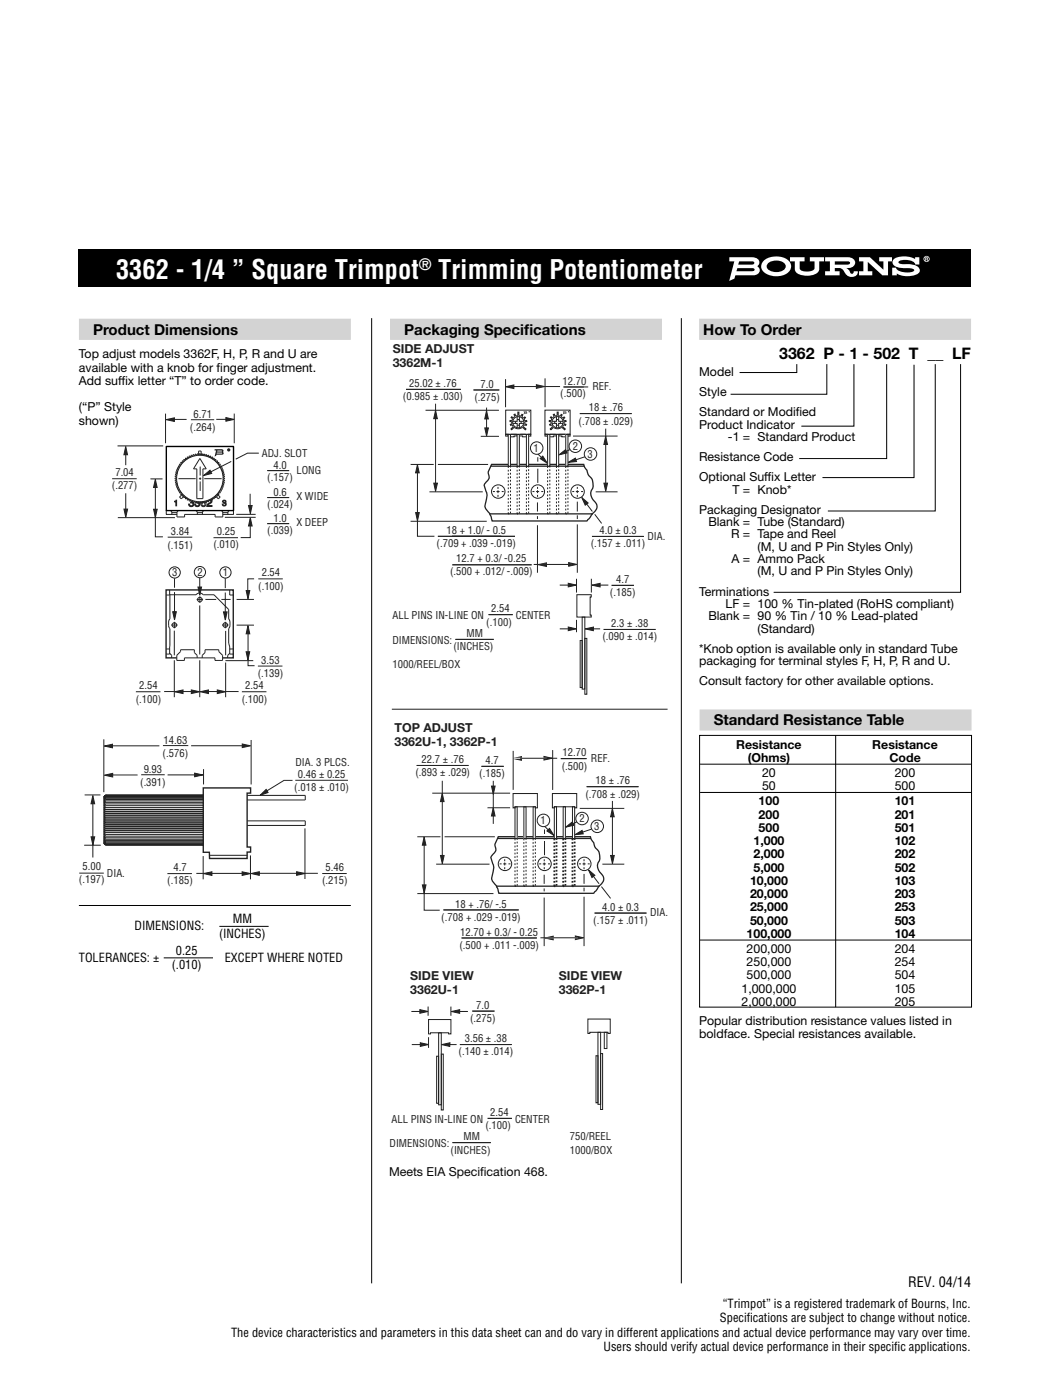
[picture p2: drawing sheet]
<svg xmlns="http://www.w3.org/2000/svg" width="210mm" height="279mm" viewBox="0 0 210 279" stroke-linecap="round" stroke-linejoin="round" font-family="sans-serif">
<g fill="none" stroke="#231f20" stroke-width=".2">
<path d="M35.3 96.5l-.2 .3 .4 .1-.3 .3 .4 .1-.3 .3h.5l-.2 .4h.4l-.2 .4 .4-.1-.2 .4 .5-.1-.2 .4 .4-.1M36.4 98.7l-.6 .5 .1 .1 .3 .3 .5-.6M37 99.4h.1M37.4 99.6h.1M37.7 99.7h.1M37.7 99.7v.1M38.4 100l-.1 .2h-.2v.2a.32 .32 0 0 1 .4 .2 .32 .32 0 0 1-.3 .4 .32 .32 0 0 1-.3-.3l-.1-.1h-.2a.5 .5 0 0 0 .7 .5 .5 .5 0 0 0 .1-.8l.2-.1M39.6 90.8v-.8h.4l.1 .8M39.9 91.5l1.3 2.1h-.7v5.9h-1.2v-5.9h-.7zM40.5 90.9l.3-.3 .1 .4 .3-.3 .1 .4 .3-.3 .1 .4 .3-.2v.4l.4-.2v.4l.3-.2v.4l.4-.1-.1 .4 .4-.1-.1 .4 .4-.1-.1 .4 .4-.1-.2 .4h.4l-.2 .4h.4l-.2 .3 .4 .1-.3 .3 .4 .1-.3 .3 .4 .1-.3 .3 .4 .2-.4 .2 .4 .2-.4 .2 .4 .2-.4 .2 .3 .3-.4 .1 .3 .3-.4 .1 .3 .3-.4 .1 .2 .3h-.4l.2 .4h-.4l.2 .4-.4-.1 .1 .4-.4-.1 .1 .4-.4-.1 .1 .4-.4-.1v.4l-.3-.2v.4l-.4-.2v.4l-.3-.2-.1 .4-.3-.3-.1 .4-.3-.3-.1 .4-.3-.3-.2 .4-.2-.4-.2 .4-.2-.4-.3 .4-.1-.4-.3 .3-.1-.4-.3 .3-.1-.4-.3 .3-.1-.4-.3 .2-.1-.4-.3 .2v-.4l-.4 .2 .1-.4-.4 .1v-.4M40.5 90.9l-.2-.4-.2 .4-.2-.4-.2 .4-.3-.4-.1 .4-.3-.3-.1 .4-.3-.3-.1 .4-.3-.3-.1 .4-.3-.2-.1 .4-.3-.2v.4l-.4-.2 .1 .4-.4-.1v.4l-.4-.1 .2 .4-.5-.1 .2 .4-.4-.1 .2 .4h-.4l.2 .4h-.5l.3 .3-.4 .1 .3 .3-.4 .1 .2 .3-.3 .1 .3 .3-.4 .2 .3 .2-.3 .2 .3 .2-.3 .2 .4 .2-.3 .3 .3 .1M42.1 99.7h.1"/>
<path d="M42.2 99.7a.66 .66 0 0 1-.6 1l-.1 .2h.8v.2h-1l.2-.5a.59 .59 0 0 0 .5-.8M42.4 99.6h.1M43.4 98.7l.5 .5-.2 .2-.1 .2-.6-.6M33.2 101.8v.9h2.1M33.9 117.7v1h-.8M34 101.9l.3 .3v.5M34.3 102.3h1M35.3 102.2v1h1.5v-.5h6.1v.5h1.6v-1M35.6 101.9l-.3 .3M38.9 100.2h.1M39.1 101.9l.3 .3M39.2 119.7h1.3"/>
<path d="M39.3 100.3h.1M39.4 100.2l-.1 .2h.1M39.4 102.3h1M39.4 102.2v.5M39.7 100.3a.51 .51 0 0 1-.2 .8 .51 .51 0 0 1-.7-.5h.2a.31 .31 0 0 0 .5 .3 .31 .31 0 0 0 0-.5M39.9 119v1.3M40.4 102.2v.5M40.5 118.7a.87 .87 0 0 0-1.4 0h-5.2v4.8M40.5 100.2h-.1M40.6 118.7h2.1l2.9 2.9v1.9a1.71 1.71 0 0 1 0 1.9v2.9l.2 .8v1.4h.8M40.6 100.3a.33 .33 0 0 0-.3 .4 .33 .33 0 0 0 .5 .2 .33 .33 0 0 0 0-.5M40.6 101.9l-.2 .3"/>
<path d="M40.8 100.1a.53 .53 0 0 1 .3 .7 .53 .53 0 0 1-.7 .3 .53 .53 0 0 1-.3-.7v-.2M41.2 100.1h.1M44.2 101.9l.3 .3M44.5 102.3h1M45.5 102.2v.5M45.7 101.9l-.2 .3M45.8 117.7v1h.8M46.6 101.8v.9h-2.1M33.1 129.5h.8M33.9 130.4l.4 .4v.5M33.9 123.5a1.8 1.8 0 0 0 0 1.9M33.9 125.5v5h-.8"/>
<path d="M34.2 124.7h1.2M34.8 124.1v1.3M39.3 131.3v-.5l-.5-.6v-.5h-2.8v.3l-.7 .8v1h1.5v-.5h6.1v.5h1.5v-1l-.7-.8v-.3h-2.8v.5l-.5 .6v.5M44.3 124.7h1.3M45 124.1v1.3M45.8 129.5h.8M45.8 130.4l-.4 .4v.5M20.7 159v9.3M20.7 159v.1M20.8 159.1h-.1M21.1 158.7l-.4 .3 .4-.3M21.1 158.7l-.4 .4"/>
<path d="M21.1 159.8l-.4 .4 .4-.1M21.1 159.6l-.4 .4 .4-.2M21.1 159.3l-.4 .4 .4-.1M21.1 158.8l-.4 .4 .4-.2M21.1 159l-.4 .4 .4-.3M21.1 159.1l-.4 .4 .4-.2M21.1 158.8l-.3 .3M21.1 158.7l-.4 .3M21.1 158.7h19.5M21.1 158.8h19.5M21.1 159h19.5M21.1 159.1h19.5"/>
<path d="M21.1 159.3h19.5M21.1 159.6h19.5M21.1 159.8h19.5M49.3 158.7h11.6v1h-11.6M20.7 162.7l.4 .1M20.7 163.1l.4 .1M20.7 163.5l.4 .2M20.7 163.9l.4 .2-.4 .2M20.7 164.3l.4 .2M20.7 165.1l.4 .3M20.7 164.7l.4 .3M20.7 165.8l.4 .4"/>
<path d="M20.7 165.4l.4 .4h-.4M20.7 168.3l.4 .4M20.7 168.3l.4 .3M20.7 161.5l.4 .1M20.7 161.9h.4M20.7 162.3l.4 .1M20.7 161.5h19.9M20.7 161.9h19.9M20.7 162.3h19.9M20.7 162.7h19.9M20.7 163.1h19.9M20.7 163.5h19.9"/>
<path d="M20.7 163.9h19.9M20.7 164.3h19.9M20.7 164.7h19.9M20.7 165.1h19.9M20.7 165.4h19.9M20.7 165.8h19.9M21.1 168.7h.1M21.1 163.7l-.4 .2M21.1 168.5h19.5M21.1 168.6h19.5M21.1 168.7h19.5M21.1 160.4l-.4 .4h.4"/>
<path d="M21.1 160.1l-.4 .4 .4-.1M21.1 165l-.4 .1M21.1 166.9l-.4-.1 .4 .4M21.1 164.5l-.4 .2M21.1 167.2l-.4-.1 .4 .4M21.1 167.5l-.4-.1 .4 .4M21.1 167.8l-.4-.2 .4 .4M21.1 163.2l-.4 .3M21.1 168l-.4-.2 .4 .4M21.1 162.8l-.4 .3M21.1 162.4l-.4 .3M21.1 168.4l-.4-.3 .4 .4"/>
<path d="M21.1 168.2l-.4-.2 .4 .4M21.1 161.9l-.4 .4M21.1 168.5l-.4-.3 .4 .4M21.1 161.6l-.4 .3M21.1 161.2l-.4 .3M21.1 160.8l-.4 .4h19.9M21.1 160.1h19.5M21.1 160.4h19.5M21.1 160.8h19.5M21.1 161.6h19.5M21.1 161.9h19.5M21.1 162.4h19.5"/>
<path d="M21.1 162.8h19.5M21.1 163.2h19.5M21.1 163.7h19.5M21.1 164.1h19.5M21.1 164.5h19.5M21.1 165h19.5M21.1 166.5h19.5M21.1 166.9h19.5M21.1 167.2h19.5M21.1 167.5h19.5M21.1 167.8h19.5M21.1 168h19.5"/>
<path d="M21.1 168.2h19.5M21.1 168.4h19.5M21.1 166.5h-.4l.4 .4M40.6 166.2h-19.9l.4 .3M40.6 165.4h-19.9M49.3 163.8h11.6v.9h-11.6"/>
<circle cx="39.9" cy="95.5" r="4.6"/>
<circle cx="39.9" cy="119.7" r=".46"/>
<circle cx="34.8" cy="124.7" r=".46"/>
<circle cx="45" cy="124.7" r=".46"/>
</g>
<path d="M33.2 89.1h13.4v12.8h-13.4z" fill="none" stroke="#010202" stroke-width=".28"/>
<path d="M42.8 89.6l1.6 .1 .2 .2-.1 .3 .1 .4-1.4 .2-.1 .2-.3 .1 .3-1.2h-.3z" fill="#231f20"/>
<g fill="#fff">
<path d="M43.4 89.9l.9 .1-1 .1z"/>
<path d="M43.3 90.3h.9l.1 .2h-1.1z"/>
</g>
<circle cx="45.6" cy="89.8" r=".33" fill="#231f20"/>
<path d="M35.6 95.5h3.5M39.7 95.5h.5M40 93.1v1.8M40 95.3v.5M40 96.1v1.9M40.8 95.5h3.4M40.6 153.5v3.1M41.9 170.7h7.4" fill="none" stroke="#231f20" stroke-width=".2"/>
<path d="M35.3 131.3h-2.2v-13.6h13.5v13.6h-2.2M40.6 157.2h9.4v1.1h-.7v10.7h.7v1h-.7v1.3h-7.5v-1.2h-1.2z" fill="none" stroke="#231f20" stroke-width=".28"/>
<path d="M20.8 154.7l1.7-.4v.8z" fill="#231f20"/>
<path d="M20.8 154.7l1.7-.4v.8z" fill="none" stroke="#231f20" stroke-width=".2"/>
<path d="M38.8 154.3l1.7 .4-1.7 .3z" fill="#231f20"/>
<path d="M20.7 147.5v10.6M22.2 154.7h5.3M28.2 154.6h4.7M33.4 154.6h6.2M38.8 154.3l1.7 .4-1.7 .3zM50.1 147.7v8.9" fill="none" stroke="#231f20" stroke-width=".2"/>
<path d="M20.8 148.9l1.7-.4v.7z" fill="#231f20"/>
<path d="M20.8 148.9l1.7-.4v.7z" fill="none" stroke="#231f20" stroke-width=".2"/>
<path d="M48.3 148.5l1.7 .3-1.7 .4z" fill="#231f20"/>
<path d="M46.7 82.5v6M22.2 148.8h9.6M32.5 148.8h5.1M38.1 148.8h10.9M48.3 148.5l1.7 .3-1.7 .4z" fill="none" stroke="#231f20" stroke-width=".2"/>
<path d="M33.2 83.7l1.6-.3v.7z" fill="#231f20"/>
<path d="M33.2 83.7l1.6-.3v.7z" fill="none" stroke="#231f20" stroke-width=".2"/>
<path d="M45.1 83.3l1.6 .4-1.6 .4z" fill="#231f20"/>
<path d="M33 82.5v6M34.5 83.7h2.7M38.1 83.8h4.6M43.2 83.7h2.6M45.1 83.3l1.6 .4-1.6 .4zM58.9 155.7h10.5" fill="none" stroke="#231f20" stroke-width=".2"/>
<path d="M51.9 158.7l1.2-1.2 .4 .7z" fill="#231f20"/>
<path d="M45 131.8h5.5M51.5 132.9h4.9M51.9 158.7l1.2-1.2 .4 .7zM58.4 155.7h-1.7l-3.6 2.3" fill="none" stroke="#231f20" stroke-width=".2"/>
<path d="M49.1 130.1h.7l-.3 1.6z" fill="#231f20"/>
<path d="M42.6 107.3h4.9M44.9 103.2h6.1M47.1 102.7h3.9M49.1 130.1h.7l-.3 1.6zM49.5 126.1v6.8h1.3" fill="none" stroke="#231f20" stroke-width=".2"/>
<path d="M49.6 100.9h.7l-.3 1.6z" fill="#231f20"/>
<path d="M49.6 100.9h.7l-.3 1.6z" fill="none" stroke="#231f20" stroke-width=".2"/>
<path d="M50 103.3l.3 1.7h-.7z" fill="#231f20"/>
<path d="M49.9 98.5v2.6M47.2 119.6h3.5M49.9 103.6v3.7h-1.9M50 103.3l.3 1.7h-.7zM51.5 115.5h4.9M47.2 124.8h3.5" fill="none" stroke="#231f20" stroke-width=".2"/>
<path d="M49.1 117.9h.8l-.4 1.6z" fill="#231f20"/>
<path d="M49.1 117.9h.8l-.4 1.6z" fill="none" stroke="#231f20" stroke-width=".2"/>
<path d="M49.5 124.9l.3 1.6h-.7z" fill="#231f20"/>
<path d="M50.7 115.5h-1.3v2.6M49.5 124.9l.3 1.6h-.7zM16.9 158.6h3.1M16.8 168.7h3.3" fill="none" stroke="#231f20" stroke-width=".2"/>
<path d="M18.5 158.8l.4 1.6h-.7z" fill="#231f20"/>
<path d="M18.5 158.8l.4 1.6h-.7z" fill="none" stroke="#231f20" stroke-width=".2"/>
<path d="M18.2 167h.7l-.4 1.7z" fill="#231f20"/>
<path d="M23.5 89h9.1M18.5 159.9v11.2M15.8 174.3h4.9M18.2 167h.7l-.4 1.7z" fill="none" stroke="#231f20" stroke-width=".2"/>
<path d="M25.1 89.1l.4 1.7h-.8z" fill="#231f20"/>
<path d="M25.1 89.1l.4 1.7h-.8zM25.1 98.4v3.6" fill="none" stroke="#231f20" stroke-width=".2"/>
<path d="M24.7 101.6h.8l-.4 1.6z" fill="#231f20"/>
<path d="M22.4 95.5h4.9M25.1 90.3v2.5M30 95.6h2.4M23.5 103.3h11.4M24.7 101.6h.8l-.4 1.6z" fill="none" stroke="#231f20" stroke-width=".2"/>
<path d="M31 95.6l.4 1.7h-.8z" fill="#231f20"/>
<path d="M31 95.6l.4 1.7h-.8zM31 96.4v10.7h1.5" fill="none" stroke="#231f20" stroke-width=".2"/>
<path d="M30.6 101.6h.8l-.4 1.7z" fill="#231f20"/>
<path d="M30.6 101.6h.8l-.4 1.7zM33.5 107.2h4.9M60.9 165.3v10.1M64.3 174.3h4.9" fill="none" stroke="#231f20" stroke-width=".2"/>
<path d="M50.1 174.3l1.7-.3v.7z" fill="#231f20"/>
<path d="M50.1 174.3l1.7-.3v.7z" fill="none" stroke="#231f20" stroke-width=".2"/>
<path d="M59.2 174l1.6 .3-1.6 .4z" fill="#231f20"/>
<path d="M27.1 138.1h4.9M39.9 131.8v7.3M45 132.2v6.9M48.3 138.1h4.9M51.5 174.3h11.9M59.2 174l1.6 .3-1.6 .4z" fill="none" stroke="#231f20" stroke-width=".2"/>
<path d="M40 138.1l1.6-.4v.7z" fill="#231f20"/>
<path d="M40 138.1l1.6-.4v.7z" fill="none" stroke="#231f20" stroke-width=".2"/>
<path d="M43.4 137.7l1.6 .4-1.6 .3z" fill="#231f20"/>
<path d="M34.8 131.8v7.3M41.3 138h6.3M43.4 137.7l1.6 .4-1.6 .3z" fill="none" stroke="#231f20" stroke-width=".2"/>
<path d="M34.9 138.1l1.6-.4v.7z" fill="#231f20"/>
<path d="M34.9 138.1l1.6-.4v.7z" fill="none" stroke="#231f20" stroke-width=".2"/>
<path d="M38.2 137.7l1.6 .4-1.6 .3z" fill="#231f20"/>
<path d="M32.8 138h6.1M38.2 137.7l1.6 .4-1.6 .3zM33.4 174.3h4.9M40.5 170.9v4.6M50 170.7v4.8" fill="none" stroke="#231f20" stroke-width=".2"/>
<path d="M40.6 174.3l1.7-.3v.7z" fill="#231f20"/>
<path d="M40.6 174.3l1.7-.3v.7z" fill="none" stroke="#231f20" stroke-width=".2"/>
<path d="M48.3 174l1.7 .3-1.7 .4z" fill="#231f20"/>
<path d="M39.2 174.3h10.5M48.3 174l1.7 .3-1.7 .4z" fill="none" stroke="#231f20" stroke-width=".2"/>
<path d="M40.6 94.9l1.3-1.1 .3 .7z" fill="#231f20"/>
<path d="M40.6 94.9l1.3-1.1 .3 .7zM46.1 92.1l-4.5 2.3M51.7 90.4h-2.3l-2.4 1.2M53.3 93.9h4.4M53.3 99.3h4.4M41 119.6h2.1M44.2 119.6h1.8M53.3 104.5h4.4M34.8 125.9v4.9M39.9 120.8v9.8M45 125.9v4.9" fill="none" stroke="#231f20" stroke-width=".2"/>
<path d="M34.5 122.1h.7l-.4 1.6z" fill="#231f20"/>
<g fill="none" stroke="#231f20" stroke-width=".2">
<path d="M34.8 115.4v1.9M34.8 118.2v4.5M34.5 122.1h.7l-.4 1.6z"/>
<circle cx="34.9" cy="114.2" r="1.12"/>
</g>
<path d="M44.6 122.1h.7l-.3 1.7z" fill="#231f20"/>
<g fill="none" stroke="#231f20" stroke-width=".2">
<path d="M45 115.4v2M45 118.3v4.4M44.6 122.1h.7l-.3 1.7z"/>
<circle cx="45" cy="114.2" r="1.12"/>
</g>
<path d="M39.5 117.2h.7l-.3 1.6z" fill="#231f20"/>
<g fill="none" stroke="#231f20" stroke-width=".2">
<path d="M39.5 117.2h.7l-.3 1.6zM39.9 115.3v2.4"/>
<circle cx="39.9" cy="114.2" r="1.12"/>
</g>
<path d="M15.7 180.7h54.3M32.7 191.2h9.8M43.8 184.9h9.8" fill="none" stroke="#000" stroke-width=".2"/>
<path d="M15.7 49.7h178.1v7.5h-178.1z" fill="#000"/>
<g fill="#fff">
<path d="M157.7 51.3h2.9v.9h-1v1.3a1.6 1.6 0 0 0 1.9 .7 .95 .95 0 0 0 1.1-1.1v-.9h-1v-.9h2.9v.9h-1v1.5a2.12 2.12 0 0 1-2.4 1.3 2.93 2.93 0 0 1-2.4-.9l-.1-1.9h-.9z"/>
<path d="M171.4 51.3h2.2l2.7 2.5v-1.6h-.8v-.9h2.5v.9h-.8v2.7h-1.1l-2.9-2.6v1.8h.9v.8h-2.7v-.8h.9v-1.9h-.9z"/>
<path d="M178.5 51.6a4.6 4.6 0 0 1 4.1 .1v-.4h.9v1.5h-.8a2.22 2.22 0 0 0-2.7-.9l-.7 .3v.2l.5 .3h1.1a2.7 2.7 0 0 1 2.6 1 .91 .91 0 0 1-.8 1.2 4.4 4.4 0 0 1-3.7-.3v.3h-.9v-1.5h.7a2.19 2.19 0 0 0 2.3 1l1.1-.2 .3-.3a2.64 2.64 0 0 0-2.3-.4 2.56 2.56 0 0 1-2-.7l-.1-.5 .1-.4z"/>
<path d="M184.8 51.5v.1h.2v-.1zM184.7 51.4h.4v.3l.1 .3h-.2l-.1-.2-.1 .2h-.1zM184.5 51.7a.47 .47 0 0 0 .9 0 .47 .47 0 0 0-.9 0zM184.3 51.7a.61 .61 0 0 1 1.2 0 .61 .61 0 0 1-1.2 0z"/>
<path d="M147.2 53.5h2.9l.3 .1 .2 .2-.2 .3h-.4h-3zM147.5 52.2h2.6l.4 .1v.3a2.41 2.41 0 0 1-1.7 .2h-1.5zM145.6 51.3v.9h.9l-1 3.9 1.1-.5 .2-.7h3.1a1.25 1.25 0 0 0 1.7-1.2l-.5-.6a.94 .94 0 0 0 .4-1 .94 .94 0 0 0-.9-.7z"/>
<path d="M153.3 52.5a2.61 2.61 0 0 1 3.4 .3 1.11 1.11 0 0 1-1.2 1.4 2.01 2.01 0 0 1-2.5-1zM152.5 51.9a1.59 1.59 0 0 0-.6 1.6 1.59 1.59 0 0 0 1.2 1.2 3.9 3.9 0 0 0 4.5-.7 1.73 1.73 0 0 0-1.3-2.6 4.3 4.3 0 0 0-3.8 .5z"/>
<path d="M166.6 52.2h2.6l.4 .1v.3a2.43 2.43 0 0 1-1.7 .2h-1.3zM164.7 51.3v.9h.9v1.9h-.9v.8h2.9v-.8h-1v-.6a1.61 1.61 0 0 1 2 1 1.43 1.43 0 0 0 1.3 .8 1.43 1.43 0 0 0 1.3-.8v-.4h-.8l-.1 .3-.3 .3a.6 .6 0 0 1-.5-.7l-.6-.5a1.21 1.21 0 0 0 1.4-.3 1.21 1.21 0 0 0 .1-1.4l-.7-.4-.5-.1z"/>
</g>
<path d="M15.7 65.7h54.3M77.8 65.7h54.3M139.5 65.7h54.3M139.6 143.7h54.3" fill="none" stroke="#d1d3d4" stroke-width="4.2" stroke-linecap="butt"/>
<path d="M159 72.7v1.6h-11.4M165 72.7v6h-19.2M170.4 72.7v12.3h-10.5M177 72.7v18.8h-17.5M182.4 72.8v22.5h-18.3M186.6 72.7v29.3h-21.4M139.6 146.8h54.3v54.2h-54.3zM139.7 152.5h54.1M139.7 158.2h54.1M166.8 146.8v54.2M139.7 187.6h54.1" fill="none" stroke="#000" stroke-width=".2"/>
<g fill="none" stroke="#231f20" stroke-width=".2">
<path d="M108.8 86.7h.4v.3h-.4zM108.8 81.9h5v4.8h-5zM109.8 86.7h1.1l.2 .1v.2l-1.4 .2v-.3zM110 84.1v.5l-.3 .1 .1 .2 .3-.1 .2 .3M110.1 83.6l-.1 .3h-.4v.2h.4M110.2 84.5h.9v.9M110.3 85.1l-.5 .5 .2 .2 .5-.5M110.7 84.1v.4M110.8 83l.4-.1v-.7h.2v.7l.4 .2 .2-.4 .2 .1-.2 .4 .3 .2 .3-.2 .1 .2-.3 .2 .1 .4M110.8 83l-.2-.4-.2 .1 .2 .4-.3 .3-.3-.2-.2 .1 .4 .3M111.1 83.2v.9h-.9M111.1 84.9h.4"/>
<path d="M111.1 83.7h.4M111.5 86.8l1.2-.1 .2 .2v.3l-1.4-.2zM111.5 83.2v.9h.9M111.8 84.1v.4M112.4 84.5h-.9v.9M112.5 84l.4-.1 .1 .2-.4 .1-.1 .4 .4 .1v.2l-.4-.1-.2 .3 .5 .5-.1 .2-.6-.5-.8 .3-.8-.3M113.3 86.7h.5v.3h-.5z"/>
<circle cx="111.3" cy="84.3" r="1.12"/>
</g>
<path d="M112.3 82.1h.7v.4l-.5 .1-.2 .1 .2-.5z" fill="#231f20"/>
<g fill="#fff">
<path d="M112.6 82.2l.3 .1z"/>
<path d="M112.5 82.4h.4z"/>
</g>
<circle cx="113.5" cy="82.2" r=".13" fill="#231f20"/>
<g fill="none" stroke="#231f20" stroke-width=".2">
<path d="M100.9 86.7h.5v.3h-.5zM100.9 81.9h5v4.8h-5zM101.8 86.9l.2-.2h1l.2 .1v.2l-1.4 .2zM102.1 84.1l.1 .5M102.2 84.6l-.4 .1 .1 .2 .3-.1 .2 .3-.4 .5 .1 .2 .5-.5M102.3 83.6l-.1 .3h-.4v.2h.3M102.3 84.5h.9v.9M102.9 84.1v.4M102.9 83l.4-.1v-.7h.3v.7l.4 .2 .2-.4 .2 .1-.2 .4 .3 .2M103 83l-.2-.4-.2 .1 .1 .4-.3 .3-.3-.2-.1 .1 .3 .3M103.2 83.2v.9h-.9M103.2 84.9h.5"/>
<path d="M103.2 83.7h.5M103.6 86.8l1.3-.1 .2 .2v.3l-1.5-.2zM103.7 83.2v.9h.8M104 84.1v.4M104.4 83.4l.3-.2 .2 .2-.3 .2 .1 .4M104.5 84.5h-.8v.9M104.7 84l.4-.1v.2l-.4 .1v.4l.4 .1-.1 .2-.4-.1-.2 .3 .6 .5-.2 .2-.5-.5-.9 .3-.8-.3M105.5 86.7h.4v.3h-.4z"/>
<circle cx="103.4" cy="84.3" r="1.12"/>
</g>
<path d="M104.5 82.1h.7v.4l-.6 .1-.1 .1 .1-.5z" fill="#231f20"/>
<g fill="#fff">
<path d="M104.7 82.2l.4 .1z"/>
<path d="M104.7 82.4h.4z"/>
</g>
<circle cx="105.6" cy="82.2" r=".13" fill="#231f20"/>
<g fill="none" stroke="#231f20" stroke-width=".2">
<path d="M87.4 92.7h10M98.4 98.1h.4M99.1 98.1h.6M99.4 97.2v.4M99.4 97.8v.6M99.4 98.8v.4M100.1 98.1h.4M106.3 98.1h.4M107 98.1h.6M107.3 97.2v.4M107.3 97.8v.6M107.3 98.8v.4"/>
<path d="M108 98.1h.4M114.2 98.1h.4M114.9 98.1h.6M115.2 97.2v.4M115.2 97.8v.6M115.2 98.8v.4M116 98.1h.4"/>
<circle cx="99.4" cy="98.1" r="1.34"/>
<circle cx="107.3" cy="98.1" r="1.34"/>
<circle cx="115.3" cy="98.1" r="1.34"/>
</g>
<path d="M97.9 93h18.7M98.1 92.7h18.4l.3 .7 .3 .4a2.89 2.89 0 0 0 1.1 1.9 2.53 2.53 0 0 1-.2 2.3 2.66 2.66 0 0 0 1 2.5 1.69 1.69 0 0 1-.8 2.1l-1.1 1.4h-18.9a5.1 5.1 0 0 0-1.2-2.4l-.2-.7 .3-1.2a2 2 0 0 0-.1-1.6l-.4-1.3 .4-.6a1.33 1.33 0 0 0 .4-1.8zM97.7 102.6h20.6" fill="none" stroke="#231f20" stroke-width=".26"/>
<path d="M105.1 86.7h.4v6.3h-.4z" fill="#fff"/>
<path d="M105.1 86.7h.4v6.3h-.4z" fill="none" stroke="#231f20" stroke-width=".2"/>
<path d="M105.1 93h.4v9.6h-.4z" fill="none" stroke="#231f20" stroke-width=".2" stroke-dasharray=".4 .4 .4 .4 .4 .4" stroke-linecap="butt"/>
<path d="M103.2 86.7h.4v6.3h-.4z" fill="#fff"/>
<path d="M103.2 86.7h.4v6.3h-.4z" fill="none" stroke="#231f20" stroke-width=".2"/>
<path d="M103.2 93h.4v9.6h-.4z" fill="none" stroke="#231f20" stroke-width=".2" stroke-dasharray=".4 .4 .4 .4 .4 .4" stroke-linecap="butt"/>
<path d="M101.4 86.7h.5v6.3h-.5z" fill="#fff"/>
<path d="M108.8 75.5v5.8M101.4 86.7h.5v6.3h-.5z" fill="none" stroke="#231f20" stroke-width=".2"/>
<path d="M101.4 93h.5v9.6h-.5z" fill="none" stroke="#231f20" stroke-width=".2" stroke-dasharray=".4 .4 .4 .4 .4 .4" stroke-linecap="butt"/>
<path d="M100.9 77.2l1.7-.4v.7z" fill="#231f20"/>
<path d="M100.9 77.2l1.7-.4v.7z" fill="none" stroke="#231f20" stroke-width=".2"/>
<path d="M107 76.8l1.7 .3-1.7 .4z" fill="#231f20"/>
<path d="M107 76.8l1.7 .3-1.7 .4z" fill="none" stroke="#231f20" stroke-width=".2"/>
<path d="M104.4 77.1h7.4z" fill="#fff"/>
<path d="M100.9 75.7v5.6M102.3 77.1h9.5M114.4 87h8.8" fill="none" stroke="#231f20" stroke-width=".2"/>
<path d="M120.9 87.1l.3 1.6h-.7z" fill="#231f20"/>
<path d="M120.9 87.1l.3 1.6h-.7z" fill="none" stroke="#231f20" stroke-width=".2"/>
<path d="M120.5 96.4h.7l-.3 1.7z" fill="#231f20"/>
<path d="M118.9 98.2h4.3M120.5 96.4h.7l-.3 1.7zM115.2 104.7v9.6M116.8 100.3l1.4 1.8" fill="none" stroke="#231f20" stroke-width=".2"/>
<path d="M107.4 112.7l1.7-.4v.8z" fill="#231f20"/>
<path d="M107.4 112.7l1.7-.4v.8z" fill="none" stroke="#231f20" stroke-width=".2"/>
<path d="M113.5 112.3l1.6 .3-1.6 .4z" fill="#231f20"/>
<path d="M113.5 112.3l1.6 .3-1.6 .4z" fill="none" stroke="#231f20" stroke-width=".2"/>
<path d="M106.5 112.6h7.5z" fill="#fff"/>
<path d="M97.1 81.3v4.6M106.5 112.6h7.5M107.3 104.8v9.5" fill="none" stroke="#231f20" stroke-width=".2"/>
<path d="M97.1 82l.4 1.6h-.8z" fill="#231f20"/>
<path d="M97.1 82l.4 1.6h-.8z" fill="none" stroke="#231f20" stroke-width=".2"/>
<path d="M96.7 85.4h.8l-.4 1.6z" fill="#231f20"/>
<path d="M81.9 92.7h4.7M83.3 94.2v12.8h3.4M96.7 85.4h.8l-.4 1.6z" fill="none" stroke="#231f20" stroke-width=".2"/>
<path d="M83.3 92.7l.4 1.7h-.8z" fill="#231f20"/>
<path d="M83.3 92.7l.4 1.7h-.8z" fill="none" stroke="#231f20" stroke-width=".2"/>
<path d="M83 102.3h.7l-.4 1.6z" fill="#231f20"/>
<path d="M84.9 81.9h14.7M86.9 80.6v16.1M81.9 104h15.2M83 102.3h.7l-.4 1.6z" fill="none" stroke="#231f20" stroke-width=".2"/>
<path d="M86.9 81.9l.4 1.7h-.7z" fill="#231f20"/>
<path d="M86.9 81.9l.4 1.7h-.7z" fill="none" stroke="#231f20" stroke-width=".2"/>
<path d="M86.6 96.4h.7l-.4 1.7z" fill="#231f20"/>
<path d="M85.7 98.2h10.6M86.6 96.4h.7l-.4 1.7z" fill="none" stroke="#231f20" stroke-width=".2"/>
<path d="M116.1 99.3l1.3 1.1-.6 .4z" fill="#231f20"/>
<g fill="none" stroke="#231f20" stroke-width=".2">
<path d="M116.1 99.3l1.3 1.1-.6 .4zM116.7 91.2l-2.2 .7M107.3 100.3v1.8M107.3 103v.6M115.2 100.1v2M115.2 102.8v.8M118.7 102.6l1.4 1.9"/>
<circle cx="117.9" cy="90.6" r="1.25"/>
</g>
<path d="M113.4 92.3l1.4-.9 .3 .7z" fill="#231f20"/>
<path d="M107.4 90.6l1 1M113.4 92.3l1.4-.9 .3 .7z" fill="none" stroke="#231f20" stroke-width=".2"/>
<path d="M107.8 91.5l.5-.5 .9 1.4z" fill="#231f20"/>
<g fill="none" stroke="#231f20" stroke-width=".2">
<path d="M107.3 91.2v.9M107.3 93.5v2.9M107.8 91.5l.5-.5 .9 1.4zM115.1 118.7h2.9v.4h-.2v3.7h.2v.3h-2.9zM118 115.5v2.8M115.8 127.8h.4v9.4h-.4zM116.2 123.1h.5v14.4h-.5zM116.7 127.4h.4v11.2h-.4z"/>
<circle cx="107.1" cy="89.4" r="1.25"/>
</g>
<path d="M113.4 116.4l1.6 .4-1.6 .3z" fill="#231f20"/>
<path d="M113.4 116.4l1.6 .4-1.6 .3zM119.3 116.8h2.1" fill="none" stroke="#231f20" stroke-width=".2"/>
<path d="M118.1 116.8l1.7-.4v.7z" fill="#231f20"/>
<path d="M111.7 116.8h2.2M115.1 115.5v2.8M118.1 116.8l1.7-.4v.7zM117.7 125.5h2.1" fill="none" stroke="#231f20" stroke-width=".2"/>
<path d="M116.8 125.5l1.6-.4v.8z" fill="#231f20"/>
<path d="M116.8 125.5l1.6-.4v.8z" fill="none" stroke="#231f20" stroke-width=".2"/>
<path d="M113.4 125.1l1.6 .4-1.6 .4z" fill="#231f20"/>
<path d="M111.7 125.5h2.2M113.4 125.1l1.6 .4-1.6 .4zM115.1 123.7v2.5M78.2 141.5h55" fill="none" stroke="#231f20" stroke-width=".2"/>
<path d="M112.9 86.7h.4v6.3h-.4z" fill="#fff"/>
<path d="M112.9 86.7h.4v6.3h-.4z" fill="none" stroke="#231f20" stroke-width=".2"/>
<path d="M112.9 93h.4v9.6h-.4z" fill="none" stroke="#231f20" stroke-width=".2" stroke-dasharray=".4 .4 .4 .4 .4 .4" stroke-linecap="butt"/>
<path d="M111.1 86.7h.4v6.3h-.4z" fill="#fff"/>
<path d="M111.1 86.7h.4v6.3h-.4z" fill="none" stroke="#231f20" stroke-width=".2"/>
<path d="M111.1 93h.4v9.6h-.4z" fill="none" stroke="#231f20" stroke-width=".2" stroke-dasharray=".4 .4 .4 .4 .4 .4" stroke-linecap="butt"/>
<path d="M109.3 86.7h.4v6.3h-.4z" fill="#fff"/>
<g fill="none" stroke="#231f20" stroke-width=".2">
<path d="M109.3 86.7h.4v6.3h-.4z"/>
<circle cx="114.8" cy="89.1" r="1.25"/>
</g>
<path d="M109.3 93h.4v9.6h-.4z" fill="none" stroke="#231f20" stroke-width=".2" stroke-dasharray=".4 .4 .4 .4 .4 .4" stroke-linecap="butt"/>
<path d="M111.5 90.8l1.4-1.1 .3 .7z" fill="#231f20"/>
<g fill="none" stroke="#231f20" stroke-width=".2">
<path d="M95.9 87.1h3.7M111.5 90.8l1.4-1.1 .3 .7zM113.8 89.7l-1.2 .5M120.9 85.5v11.5M88.7 167h10M99.7 172.4h.4M100.4 172.4h.6M100.7 171.5v.4M100.7 172.1v.6M100.7 173.1v.4M101.5 172.4h.4M107.6 172.4h.4"/>
<path d="M108.3 172.4h.6M108.6 171.5v.4M108.6 172.1v.6M108.6 173.1v.4M109.4 172.4h.4M115.5 172.4h.4M116.3 172.4h.6M116.6 171.5v.4M116.6 172.1v.6M116.6 173.1v.4M117.3 172.4h.4"/>
<circle cx="100.8" cy="172.4" r="1.34"/>
<circle cx="108.7" cy="172.4" r="1.34"/>
<circle cx="116.6" cy="172.4" r="1.34"/>
</g>
<path d="M99.1 176.9h20.6M99.3 167.3h18.6M99.4 167h18.4l.3 .7 .4 .4a2.89 2.89 0 0 0 1 1.9 2.53 2.53 0 0 1-.2 2.3 2.66 2.66 0 0 0 1 2.5 1.69 1.69 0 0 1-.8 2.1l-1.1 1.4h-18.8a5.1 5.1 0 0 0-1.3-2.4l-.2-.7 .3-1.2a2 2 0 0 0-.1-1.6l-.3-1.3 .4-.6a1.33 1.33 0 0 0 .4-1.8z" fill="none" stroke="#231f20" stroke-width=".26"/>
<path d="M106.4 161h.4v6.3h-.4z" fill="#fff"/>
<path d="M106.4 161h.4v6.3h-.4z" fill="none" stroke="#231f20" stroke-width=".2"/>
<path d="M106.4 167.3h.4v9.6h-.4z" fill="none" stroke="#231f20" stroke-width=".2" stroke-dasharray=".4 .4 .4 .4 .4 .4" stroke-linecap="butt"/>
<path d="M104.5 161h.5v6.3h-.5z" fill="#fff"/>
<path d="M104.5 161h.5v6.3h-.5z" fill="none" stroke="#231f20" stroke-width=".2"/>
<path d="M104.5 167.3h.5v9.6h-.5z" fill="none" stroke="#231f20" stroke-width=".2" stroke-dasharray=".4 .4 .4 .4 .4 .4" stroke-linecap="butt"/>
<path d="M102.8 161h.4v6.3h-.4z" fill="#fff"/>
<path d="M110.3 149.7v7.9M102.8 161h.4v6.3h-.4z" fill="none" stroke="#231f20" stroke-width=".2"/>
<path d="M102.8 167.3h.4v9.6h-.4z" fill="none" stroke="#231f20" stroke-width=".2" stroke-dasharray=".4 .4 .4 .4 .4 .4" stroke-linecap="butt"/>
<path d="M102.4 151.4l1.7-.4v.7z" fill="#231f20"/>
<path d="M102.4 151.4l1.7-.4v.7z" fill="none" stroke="#231f20" stroke-width=".2"/>
<path d="M108.6 151l1.6 .3-1.6 .4z" fill="#231f20"/>
<path d="M108.6 151l1.6 .3-1.6 .4z" fill="none" stroke="#231f20" stroke-width=".2"/>
<path d="M101.7 151.3h7.4z" fill="#fff"/>
<path d="M102.4 149.9v7.7M103.8 151.3h7.4M115.7 161.3h8.9" fill="none" stroke="#231f20" stroke-width=".2"/>
<path d="M122.2 161.4l.4 1.6h-.7z" fill="#231f20"/>
<path d="M122.2 161.4l.4 1.6h-.7z" fill="none" stroke="#231f20" stroke-width=".2"/>
<path d="M121.9 170.7h.7l-.4 1.7z" fill="#231f20"/>
<path d="M116.6 179v9.8M118.2 174.6l1.4 1.8M120.2 172.5h4.4M121.9 170.7h.7l-.4 1.7z" fill="none" stroke="#231f20" stroke-width=".2"/>
<path d="M108.8 187.2l1.6-.4v.8z" fill="#231f20"/>
<path d="M108.8 187.2l1.6-.4v.8z" fill="none" stroke="#231f20" stroke-width=".2"/>
<path d="M114.8 186.8l1.7 .4-1.7 .3z" fill="#231f20"/>
<path d="M114.8 186.8l1.7 .4-1.7 .3z" fill="none" stroke="#231f20" stroke-width=".2"/>
<path d="M107.9 187.2h7.4z" fill="#fff"/>
<path d="M98.4 155.8v8.6M108.6 179.1v9.7M107.9 187.2h7.4" fill="none" stroke="#231f20" stroke-width=".2"/>
<path d="M98.4 161.2l.4 1.7h-.7z" fill="#231f20"/>
<path d="M98.4 161.2l.4 1.7h-.7z" fill="none" stroke="#231f20" stroke-width=".2"/>
<path d="M98.1 156.9h.7l-.4 1.6z" fill="#231f20"/>
<path d="M98.1 156.9h.7l-.4 1.6zM83.3 167h4.6M84.7 168.5v13.2h3.1" fill="none" stroke="#231f20" stroke-width=".2"/>
<path d="M84.6 167l.4 1.7h-.7z" fill="#231f20"/>
<path d="M84.6 167l.4 1.7h-.7z" fill="none" stroke="#231f20" stroke-width=".2"/>
<path d="M84.3 176.6h.7l-.3 1.6z" fill="#231f20"/>
<path d="M86.3 158.3h15.5M88.3 155.8v15.2M83.3 178.3h15.2M84.3 176.6h.7l-.3 1.6z" fill="none" stroke="#231f20" stroke-width=".2"/>
<path d="M88.3 158.3l.3 1.7h-.7z" fill="#231f20"/>
<path d="M88.3 158.3l.3 1.7h-.7z" fill="none" stroke="#231f20" stroke-width=".2"/>
<path d="M87.9 170.7h.7l-.3 1.7z" fill="#231f20"/>
<path d="M87 172.5h10.7M87.9 170.7h.7l-.3 1.7z" fill="none" stroke="#231f20" stroke-width=".2"/>
<path d="M117.4 173.6l1.3 1.1-.6 .4z" fill="#231f20"/>
<g fill="none" stroke="#231f20" stroke-width=".2">
<path d="M108.6 174.6v1.8M108.6 177.3v.6M116.6 174.4v2M116.6 177.1v.8M117.4 173.6l1.3 1.1-.6 .4zM118 165.5l-2.1 .7M120 176.9l1.9 2.4"/>
<circle cx="119.2" cy="164.9" r="1.25"/>
</g>
<path d="M114.7 166.6l1.5-.9 .2 .7z" fill="#231f20"/>
<path d="M108.7 164.9l1 1M114.7 166.6l1.5-.9 .2 .7z" fill="none" stroke="#231f20" stroke-width=".2"/>
<path d="M109.1 165.8l.6-.5 .9 1.4z" fill="#231f20"/>
<g fill="none" stroke="#231f20" stroke-width=".2">
<path d="M108.7 165.5v.9M108.7 167.8v2.9M109.1 165.8l.6-.5 .9 1.4zM85.5 203.5h4.5v2.8h-.5v-.2h-3.6v.2h-.4zM87.1 210.8h.4v9.4h-.4zM87.5 206.1h.6v14.4h-.6zM88.1 210.4h.4v11.1h-.4zM90 200.9v1.8"/>
<circle cx="108.5" cy="163.7" r="1.25"/>
</g>
<path d="M83.8 201.5l1.6 .4-1.6 .3z" fill="#231f20"/>
<path d="M83.8 201.5l1.6 .4-1.6 .3zM91.3 201.9h2.1" fill="none" stroke="#231f20" stroke-width=".2"/>
<path d="M90.1 201.9l1.6-.4v.7z" fill="#231f20"/>
<path d="M82.1 201.9h2.2M85.4 200.9v1.8M89 208.5h2.1M90.1 201.9l1.6-.4v.7z" fill="none" stroke="#231f20" stroke-width=".2"/>
<path d="M88.1 208.5l1.7-.4v.7z" fill="#231f20"/>
<path d="M88.1 208.5l1.7-.4v.7z" fill="none" stroke="#231f20" stroke-width=".2"/>
<path d="M83.9 208.1l1.6 .4-1.6 .3z" fill="#231f20"/>
<path d="M82.2 208.5h2.2M83.9 208.1l1.6 .4-1.6 .3zM85.5 207v2.1" fill="none" stroke="#231f20" stroke-width=".2"/>
<path d="M114.2 161h.5v6.3h-.5z" fill="#fff"/>
<path d="M114.2 161h.5v6.3h-.5z" fill="none" stroke="#231f20" stroke-width=".2"/>
<path d="M114.2 167.3h.5v9.6h-.5z" fill="none" stroke="#231f20" stroke-width=".35" stroke-dasharray=".4 .4 .4 .4 .4 .4" stroke-linecap="butt"/>
<path d="M112.4 161h.4v6.3h-.4z" fill="#fff"/>
<path d="M112.4 161h.4v6.3h-.4z" fill="none" stroke="#231f20" stroke-width=".2"/>
<path d="M112.4 167.3h.4v9.6h-.4z" fill="none" stroke="#231f20" stroke-width=".35" stroke-dasharray=".4 .4 .4 .4 .4 .4" stroke-linecap="butt"/>
<path d="M110.6 161h.5v6.3h-.5z" fill="#fff"/>
<g fill="none" stroke="#231f20" stroke-width=".2">
<path d="M110.6 161h.5v6.3h-.5z"/>
<circle cx="116.2" cy="163.4" r="1.25"/>
</g>
<path d="M110.6 167.3h.5v9.6h-.5z" fill="none" stroke="#231f20" stroke-width=".35" stroke-dasharray=".4 .4 .4 .4 .4 .4" stroke-linecap="butt"/>
<path d="M112.9 165.1l1.3-1.1 .3 .7z" fill="#231f20"/>
<g fill="none" stroke="#231f20" stroke-width=".2">
<path d="M81 77.7h11M94.5 77.8h5.1M112.5 77.2h4.9M115.7 82.5h10.4M87.4 107h15.4M90.3 112.7h15.8M118.1 107.1h10.4M122.1 116.8h4.4M90.9 127.6h7.6M97.5 122.7h4.8M120.5 125.6h10.3M83.2 152.8h10.3"/>
<path d="M96.1 152.9h4.4M102.4 158.4h4.8v2.8h-.3v-.2h-4.1v.2h-.4zM110.2 158.4h4.9v2.8h-.4v-.2h-4.1v.2h-.4zM111.9 151.4h5.2M117.1 157h10.3M122.2 159.8v11.5M97.3 161.2h4.5M112.9 165.1l1.3-1.1 .3 .7zM115.1 164l-1.1 .6M88.5 181.6h15M92.1 187.2h15M118.7 182.2h10.3"/>
<path d="M91.8 208.5h10.3M94.3 201.8h4.4M117.3 203.4h4.5v2.8h-.5v-.2h-3.6v.2h-.4zM118.9 210.7h.4v9.4h-.4zM119.3 206h.6v14.4h-.6zM119.9 210.3h.4v11.1h-.4zM120.6 206h.5v3.3h-.5zM90.3 228h7.6M97.3 223.2h4.9"/>
</g>
<path d="M74.2 63.5v192.6M136 63.5v192.6M191.7 72.7v45.5h-37.3" fill="none" stroke="#000" stroke-width=".2"/>
<g font-size="5.3" fill="#fff">
<text x="23.2" y="55.6">3362 - 1/4 ” Square Trimpot</text>
<text x="87.5" y="55.6">Trimming Potentiometer</text>
</g>
<text font-size="3.2" x="155.5" y="71.6">3362 P - 1 - 502 T __ LF</text>
<text font-size="3.1" fill="#fff" x="83.6" y="53.8">®</text>
<g font-size="3">
<text x="18.6" y="66.8">Product Dimensions</text>
<text x="80.7" y="66.8">Packaging Specifcations</text>
<text x="104.6" y="66.8">i</text>
<text x="140.4" y="66.8">How To Order</text>
<text x="142.4" y="144.8">Standard Resistance Table</text>
</g>
<text font-size="2.8" x="181.3" y="256.8">REV. 04/14</text>
<g font-size="2.5">
<text x="15.7" y="71.5">Top adjust models 3362F, H, P, R and U are</text>
<text x="15.7" y="74.1">available with a knob for fnger adjustment.</text>
<text x="15.7" y="76.8">Add sufx letter “T” to order code.</text>
<text x="23.6" y="76.8">f</text>
<text x="23.6" y="76.8">i</text>
<text x="43.2" y="74.1">i</text>
<text x="139.5" y="75.1">Model</text>
<text x="15.7" y="82.1">(“P” Style</text>
<text x="139.5" y="79.1">Style</text>
<text x="139.5" y="83.1">Standard or Modifed</text>
<text x="158.8" y="83.1">i</text>
<text x="15.7" y="84.7">shown)</text>
<text x="139.5" y="85.6">Product Indicator</text>
<text x="145.3" y="88.1">-1 = Standard Product</text>
<text x="139.5" y="92">Resistance Code</text>
<text x="139.5" y="96">Optional Sufx Letter</text>
<text x="146.2" y="98.5">T = Knob*</text>
<text x="152.5" y="96">f</text>
<text x="152.5" y="96">i</text>
<text x="139.5" y="102.5">Packaging Designator</text>
<text x="141.4" y="105">Blank = Tube (Standard)</text>
<text x="145.9" y="107.4">R = Tape and Reel</text>
<text x="146" y="112.4">A = Ammo Pack</text>
<text x="151.2" y="109.9">(M, U and P Pin Styles Only)</text>
<text x="139.5" y="118.8">Terminations</text>
<text x="151.2" y="114.9">(M, U and P Pin Styles Only)</text>
<text x="141.4" y="123.8">Blank = 90 % Tin / 10 % Lead-plated</text>
<text x="144.8" y="121.3">LF = 100 % Tin-plated (RoHS compliant)</text>
<text x="139.5" y="130.2">*Knob option is available only in standard Tube</text>
<text x="151.2" y="126.3">(Standard)</text>
<text x="139.5" y="132.7">packaging for terminal styles F, H, P, R and U.</text>
<text x="139.5" y="136.7">Consult factory for other available options.</text>
<text x="146.9" y="149.4">Resistance</text>
<text x="174.1" y="149.4">Resistance</text>
<text x="149.3" y="152.1">(Ohms)</text>
<text x="152.1" y="155.1">20</text>
<text x="177.5" y="152.1">Code</text>
<text x="178.6" y="155.1">200</text>
<text x="151.4" y="160.7">100</text>
<text x="152.1" y="157.7">50</text>
<text x="178.6" y="157.7">500</text>
<text x="178.6" y="160.7">101</text>
<text x="151.4" y="163.4">200</text>
<text x="151.4" y="166">500</text>
<text x="178.6" y="163.4">201</text>
<text x="178.6" y="166">501</text>
<text x="150.4" y="168.6">1,000</text>
<text x="150.4" y="171.3">2,000</text>
<text x="150.4" y="173.9">5,000</text>
<text x="178.6" y="168.6">102</text>
<text x="178.6" y="171.3">202</text>
<text x="178.6" y="173.9">502</text>
<text x="149.7" y="176.6">10,000</text>
<text x="149.7" y="179.2">20,000</text>
<text x="178.6" y="176.6">103</text>
<text x="178.6" y="179.2">203</text>
<text x="26.9" y="185.6">DIMENSIONS:</text>
<text x="46.5" y="184.2">MM</text>
<text x="149.7" y="181.9">25,000</text>
<text x="149.7" y="184.5">50,000</text>
<text x="178.6" y="181.9">253</text>
<text x="178.6" y="184.5">503</text>
<text x="15.7" y="191.9">TOLERANCES: ±</text>
<text x="35.1" y="190.5">0.25</text>
<text x="43.7" y="187.2">(INCHES)</text>
<text x="44.9" y="191.9">EXCEPT WHERE NOTED</text>
<text x="149" y="187.2">100,000</text>
<text x="149" y="190.2">200,000</text>
<text x="178.6" y="187.2">104</text>
<text x="178.6" y="190.2">204</text>
<text x="34.3" y="193.5">(.010)</text>
<text x="149" y="192.8">250,000</text>
<text x="149" y="195.5">500,000</text>
<text x="178.6" y="192.8">254</text>
<text x="178.6" y="195.5">504</text>
<text x="148" y="198.1">1,000,000</text>
<text x="148" y="200.7">2,000,000</text>
<text x="178.6" y="198.1">105</text>
<text x="178.6" y="200.7">205</text>
<text x="139.5" y="204.5">Popular distribution resistance values listed in</text>
<text x="139.5" y="207.2">boldface. Special resistances available.</text>
<text x="143.7" y="263.9">Specifcations are subject to change without notice.</text>
<text x="144.2" y="261.1">“Trimpot” is a registered trademark of Bourns, Inc.</text>
<text x="149" y="263.9">i</text>
<text x="46.1" y="266.7">The device characteristics and parameters in this data sheet can and do vary in different applications and actual device performance may vary over time.</text>
<text x="120.5" y="269.6">Users should verify actual device performance in their specifc applications.</text>
<text x="178.5" y="269.6">i</text>
</g>
<g font-size="2.5" fill="#231f20">
<text x="78.4" y="70.4">SIDE ADJUST</text>
<text x="78.4" y="73.2">3362M-1</text>
<text x="78.7" y="146.1">TOP ADJUST</text>
<text x="78.7" y="148.9">3362U-1, 3362P-1</text>
<text x="81.9" y="195.6">SIDE VIEW</text>
<text x="111.5" y="195.6">SIDE VIEW</text>
<text x="81.9" y="198.4">3362U-1</text>
<text x="111.5" y="198.4">3362P-1</text>
</g>
<g font-size="2.5" fill="#040809">
<text x="77.6" y="234.6">Meets EIA Specifcation 468.</text>
<text x="95.8" y="234.6">i</text>
</g>
<g font-size="2.1" fill="#231f20">
<text x="81.7" y="77.3">25.02 ± .76</text>
<text x="95.9" y="77.4">7.0</text>
<text x="112.3" y="76.8">12.70</text>
<text x="118.2" y="77.9">REF.</text>
<text x="38.6" y="83.4">6.71</text>
<text x="80.4" y="79.7">(0.985 ± .030)</text>
<text x="94.7" y="80">(.275)</text>
<text x="111.8" y="79.3">(.500)</text>
<text x="117.5" y="82.1">18 ± .76</text>
<text x="37.9" y="86">(.264)</text>
<text x="114.3" y="89.8">2</text>
<text x="115.5" y="84.7">(.708 ± .029)</text>
<text x="23" y="95">7.04</text>
<text x="52.3" y="91.2">ADJ. SLOT</text>
<text x="54.6" y="93.5">4.0</text>
<text x="59.2" y="94.6">LONG</text>
<text x="106.5" y="90.2">1</text>
<text x="117.2" y="91.4">3</text>
<text x="22.3" y="97.6">(.277)</text>
<text x="53.3" y="96">(.157)</text>
<text x="53.3" y="101.4">(.024)</text>
<text x="54.6" y="98.9">0.6</text>
<text x="59.2" y="99.7">X WIDE</text>
<text x="34.1" y="106.8">3.84</text>
<text x="43.3" y="106.8">0.25</text>
<text x="53.3" y="106.6">(.039)</text>
<text x="54.6" y="104.1">1.0</text>
<text x="59.2" y="104.9">X DEEP</text>
<text x="89.1" y="106.6">18 + 1.0/ - 0.5</text>
<text x="119.6" y="106.6">4.0 ± 0.3</text>
<text x="129.2" y="107.7">DIA.</text>
<text x="33.4" y="109.5">(.151)</text>
<text x="42.6" y="109.5">(.010)</text>
<text x="87.1" y="109.1">(.709 + .039 -.019)</text>
<text x="91.1" y="112.2">12.7 + 0.3/ -0.25</text>
<text x="117.9" y="109.2">(.157 ± .011)</text>
<text x="34.4" y="115">3</text>
<text x="39.4" y="114.9">2</text>
<text x="44.5" y="115">1</text>
<text x="51.5" y="117.7">(.100)</text>
<text x="52.2" y="115">2.54</text>
<text x="89.8" y="114.7">(.500 + .012/ -.009)</text>
<text x="121.7" y="119">(.185)</text>
<text x="123" y="116.4">4.7</text>
<text x="78.3" y="123.5">ALL PINS IN-LINE ON</text>
<text x="97.1" y="124.9">(.100)</text>
<text x="98" y="122.2">2.54</text>
<text x="103" y="123.5">CENTER</text>
<text x="122" y="125.2">2.3 ± .38</text>
<text x="78.3" y="128.5">DIMENSIONS:</text>
<text x="90.5" y="129.8">(INCHES)</text>
<text x="93.1" y="127.1">MM</text>
<text x="120.2" y="127.8">(.090 ± .014)</text>
<text x="27.8" y="137.6">2.54</text>
<text x="49" y="137.6">2.54</text>
<text x="51.4" y="135.1">(.139)</text>
<text x="52.2" y="132.4">3.53</text>
<text x="78.3" y="133.4">1000/REEL/BOX</text>
<text x="27.1" y="140.2">(.100)</text>
<text x="48.3" y="140.2">(.100)</text>
<text x="32.6" y="148.4">14.63</text>
<text x="28.7" y="154.2">9.93</text>
<text x="32.5" y="151">(.576)</text>
<text x="59" y="152.9">DIA. 3 PLCS.</text>
<text x="59.4" y="155.2">0.46 ± 0.25</text>
<text x="82.9" y="154.9">(.893 ± .029)</text>
<text x="84.1" y="152.3">22.7 ± .76</text>
<text x="95.7" y="155.1">(.185)</text>
<text x="96.9" y="152.5">4.7</text>
<text x="112.1" y="153.6">(.500)</text>
<text x="112.3" y="150.9">12.70</text>
<text x="117.9" y="152.1">REF.</text>
<text x="28" y="156.9">(.391)</text>
<text x="58.7" y="157.9">(.018 ± .010)</text>
<text x="116.8" y="159.2">(.708 ± .029)</text>
<text x="118.8" y="156.5">18 ± .76</text>
<text x="107.8" y="164.5">1</text>
<text x="115.6" y="164.1">2</text>
<text x="118.6" y="165.7">3</text>
<text x="16.5" y="173.7">5.00</text>
<text x="34.6" y="173.9">4.7</text>
<text x="65" y="173.8">5.46</text>
<text x="15.7" y="176.3">(.197)</text>
<text x="21.3" y="174.9">DIA.</text>
<text x="33.4" y="176.5">(.185)</text>
<text x="64.3" y="176.5">(.215)</text>
<text x="88.1" y="183.8">(.708 + .029 -.019)</text>
<text x="90.9" y="181.1">18 + .76/ -.5</text>
<text x="118.4" y="184.4">(.157 ± .011)</text>
<text x="120.2" y="181.8">4.0 ± 0.3</text>
<text x="129.7" y="182.9">DIA.</text>
<text x="91.7" y="189.4">(.500 + .011 -.009)</text>
<text x="91.8" y="186.7">12.70 + 0.3/ - 0.25</text>
<text x="93.8" y="204">(.275)</text>
<text x="95.1" y="201.3">7.0</text>
<text x="92.8" y="208">3.56 ± .38</text>
<text x="91.5" y="210.6">(.140 ± .014)</text>
<text x="78.2" y="224.1">ALL PINS IN-LINE ON</text>
<text x="92.5" y="227.6">MM</text>
<text x="96.9" y="225.4">(.100)</text>
<text x="97.8" y="222.7">2.54</text>
<text x="102.8" y="224.1">CENTER</text>
<text x="113.7" y="227.5">750/REEL</text>
<text x="77.7" y="228.9">DIMENSIONS:</text>
<text x="89.9" y="230.2">(INCHES)</text>
<text x="113.7" y="230.4">1000/BOX</text>
</g>
<g font-size="1.6" fill="#231f20">
<text x="34.7" y="100.9">1</text>
<text x="44.3" y="100.9">3</text>
</g>
</svg>
